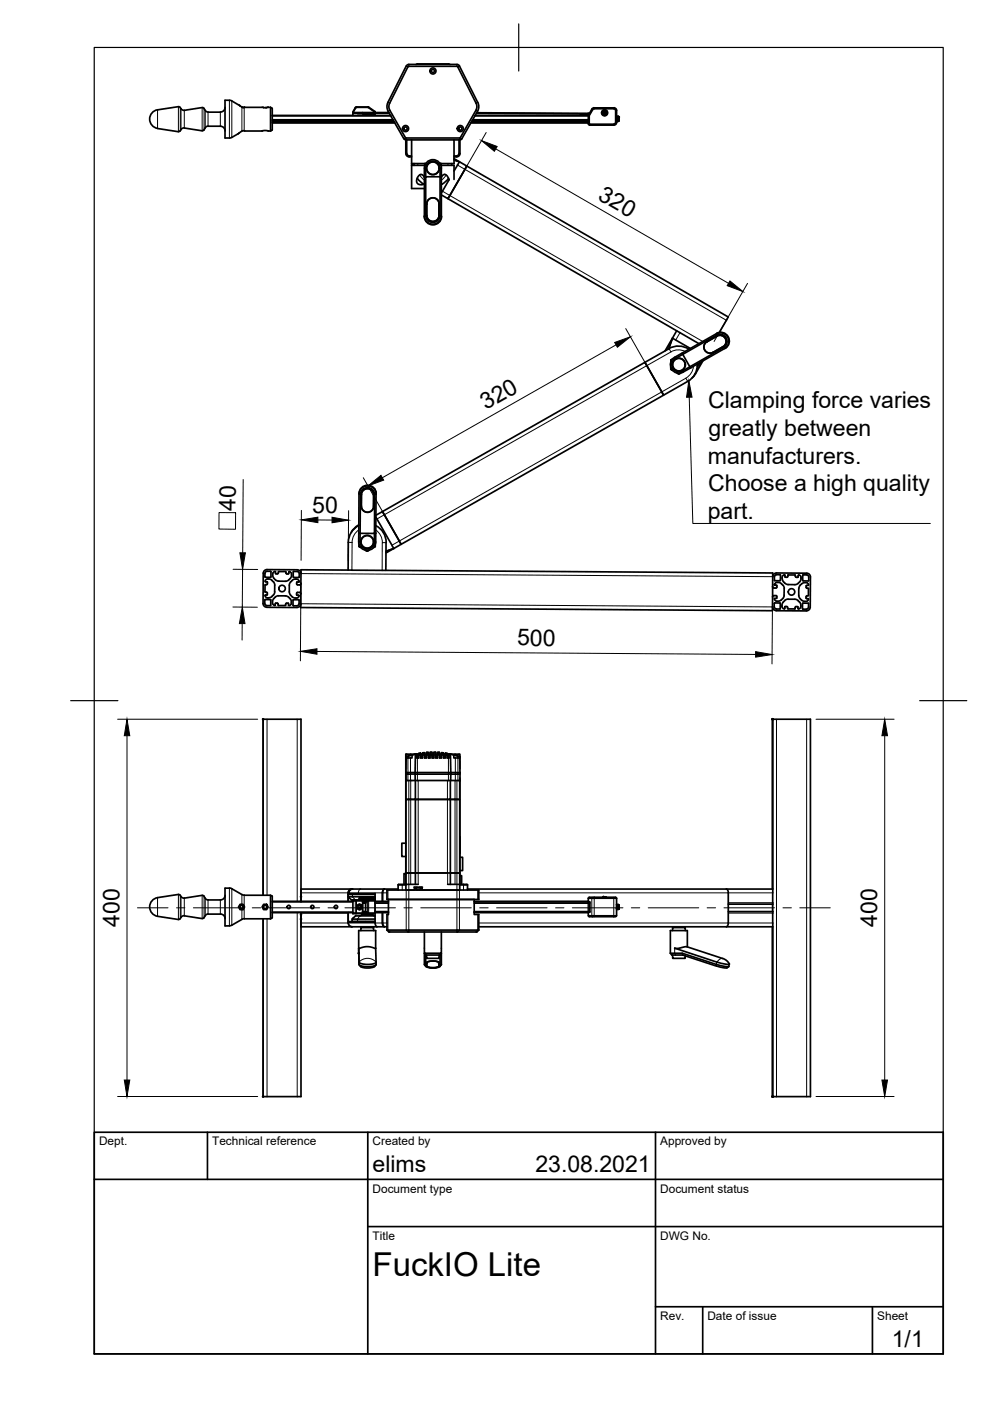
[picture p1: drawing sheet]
<svg xmlns="http://www.w3.org/2000/svg" width="210mm" height="297mm" viewBox="0 0 210 297" stroke-linecap="round" stroke-linejoin="round" font-family="sans-serif">
<!-- layer: Visible -->
<g fill="none" stroke="#000" stroke-width=".36">
<path d="M95.4 13.7h-7.2M33.4 27.2l4.4 .7M33.4 23.3a2 2 0 0 0-1.7 1.9 2 2 0 0 0 1.7 2M37.8 22.6l.4 .2a.82 .82 0 0 0 .9 .6l3.8-.6 .3 .1 .3 .5M37.8 22.6l-4.4 .7M43.5 23.4l.6 .4M43.5 27.1l-.3 .5-.3 .1-3.8-.6a.94 .94 0 0 0-1 .7l-.3 .1M44.1 26.8h2.6M44.1 23.8h2.6M44.1 26.7l-.6 .4M46.7 26.8a1.01 1.01 0 0 1 1 1M47.7 22.8a1.01 1.01 0 0 1-1 1"/>
<path d="M50.7 22.3l.2 .1-1.9-1.1h-1.3v8l1.5-.2M50.9 22.5l.4 .2M51.2 22.7h.1M51.3 22.7l.5 .1M51.8 22.8h-.1M51.8 22.7l4.1 .1M51.9 22.7h-.1M55.7 22.8h.2M55.9 22.8h.6M56.9 22.8h.5M56.9 22.7l-.2 .1M56.9 22.7l-.3 .1"/>
<path d="M57.4 22.8v5M57.4 22.8l.3 .2v4.6l-.3 .2M57.4 27.8l-5.9-.1-2.4 1.4M57.7 26.1h26M57.7 26h26M57.7 25.7h25.8M57.7 25.5h25.7M57.7 24.6h25.2M74.8 23.9h4.7M75.3 22.8l-.5 1.1M75.6 22.7h2.4M75.6 22.7l-.3 .1"/>
<path d="M76.9 23.9v.1h5.6M77.3 24.1l-.2 .1-.1-.2-1.2 .1-.1-.1h-.9v.5h-17.1M77.4 24.1h.1M77.5 24.1v.1l.3-.2 .3 .2v-.1M78 22.7h.2M78.2 22.7l1.3 .9M78.2 24.1l.1 .1 .3-.2 .3 .2 .1-.1M79.4 24h.1M79.4 24l-.1 .2-.3-.1M79.4 24l.1 .5h-4.7M79.5 23.6v.2l-1.4-1h-2.5l-.8 1.1M79.5 24.5h3.3"/>
<path d="M79.5 23.8v.1M79.5 23.9h3M85.6 29.4l-3.3-5.8-.3-1.1 .3-.8 3.8-7.7 .4-.3h10.6l.3 .3 3.9 7.7a1.92 1.92 0 0 1 0 1.9l-3.4 5.8M85.6 29.4l.5 .3h1.2M86 29.7v2.8a.73 .73 0 0 0 .8 .8h.5M86.2 29.7l.1 2.8v.3l.5 .2M86.8 33.1h.5M87.3 35.1v4.9h2.7M87.3 29.7h9v5h-3M87.3 29.7v5M87.3 35.1h2.8M87.4 34.7v.4"/>
<path d="M87.8 34.7v.4M88.5 37.8l.8 .9 .7 .4M90 37.6l-.5-.6h-.5l-.4 .5-.3 .7v.4l.3 .4 .5 .2 .7-.2M90.1 34.7v.4M90.3 34.7h-3v.4M93.5 34.7v.4h2.8v2.9M93.5 34.7v.4M93.6 37.6l.3-.5 .5-.1 .4 .3 .4 .8M93.6 35.7v1.8h-3.3v8.2a1.53 1.53 0 0 0 1.5 1.5 1.53 1.53 0 0 0 1.5-1.5v-10a1.51 1.51 0 0 0-1.5-1.6 1.51 1.51 0 0 0-1.5 1.6v1.8h-.3M93.6 37.5v8.5M93.6 35.7a1.81 1.81 0 0 0-1.8-1.8 1.81 1.81 0 0 0-1.8 1.8v10.3a1.81 1.81 0 0 0 1.8 1.7 1.81 1.81 0 0 0 1.8-1.8M93.7 39v.1"/>
<path d="M95.1 37.8l-.5 .6-1 .7M95.2 38l-1.6 2.9M95.8 34.7v.4M96.3 33.6l1.1 .7M96.3 33.9l1.1 .4M96.3 29.7h1.2M96.3 33.1h.5M97.3 29.7v2.8l-.2 .5h-.3M97.4 34.3l-1.1 2M97.4 34.3l1.6 .9-4 6.9-1.4-.8M97.5 29.3l-11.5-.1-3.3-5.8a1.59 1.59 0 0 1-.1-1.5l4-7.8h10.3l.2 .1 3.8 7.7a1.59 1.59 0 0 1 0 1.5l-3.4 5.9M97.9 29.4l-.4 .3v2.8a.69 .69 0 0 1-.7 .8h-.5"/>
<path d="M99.8 26.1h24.9M99.9 26h24.8M100.1 25.7h24.6M100.2 25.5h24.5M100.7 24.6h24M100.8 24.5h23.9v1.7l.2 .3h5.2a.6 .6 0 0 0 .6-.6M101 24l23.9 .2M101.1 23.9l23.6 .1M124.7 24h.1M124.7 24h.3M124.8 24.3h-1.8v.2M124.9 24.5l.1 1.8"/>
<path d="M125 26.3h5.1M125.6 23.3l-.7 1.2M125.7 23.3l.3-.2h4.1h.2l.2 .3M130.5 23.5v2.4l-.4 .4M130.7 24.9l.1 .7M130.7 23.5v2.4M130.7 23.4a.57 .57 0 0 0-.6-.5h-4.3l-1.1 1.6h.2M130.8 25.6l-.1 .1M130.8 24.7l.1 1M130.8 25.6h.1M130.8 25.6v-.9l.1 1M130.8 24.7l.1 .1"/>
<path d="M130.8 25.6l.1 .1M130.9 24.8l.1 .8M130.9 25.7h.1M130.9 24.8h.1M131 24.7v1M131 24.7h.1M131 25.6l-.1 .1M131 25.6h.1M131 24.7l-.1 .1M131 24.7l.1 1M131 24.7v.1M131 25.6v.1"/>
<path d="M131 24.8l.1 .8M131 25.7h.1M131 24.8l.1-.1 .1 .7v-.4M131.1 24.7l.1 .3M131.1 25.6v.1M131.1 25.6h.1M131.1 24.7l.1 .1M131.1 25.6l.1 .1M131.2 25.4v.3M131.2 24.8v.4v-.2M131.2 24.8h.1M131.2 24.8v.9"/>
<path d="M131.2 24.8v.3M90 45.8a1.81 1.81 0 0 0 1.8 1.7 1.81 1.81 0 0 0 1.8-1.7M90.5 43.2v2.5a1.3 1.3 0 0 0 1.3 1.3 1.3 1.3 0 0 0 1.3-1.3M90.5 43.2v2.5M90.5 43.2a1.3 1.3 0 0 1 1.3-1.3 1.3 1.3 0 0 1 1.3 1.3v2.5M90.5 43.3h.1M93.1 43.3h.1M137.1 77.5l-.4-.7-55.6 31.7 3.9 6.9 55.7-31.6-.4-.7M137.1 77.5l3.2 5.6M141.9 73.9a4 4 0 0 1 4.2 .1M141.9 73.9l-5.2 2.9 .4 .7M142.2 77.9v.4l.4 .2"/>
<path d="M142.2 76.3v.5M142.6 71.7l3.8 2.2M142.6 71.7l.9-1.6 4.7 2.8M142.6 76.1l-.4 .2M142.6 71.7l-1.6 2.7M142.6 71.7l-.8 2.3M143.2 76a1.51 1.51 0 0 0-.6 2.1 1.51 1.51 0 0 0 2.1 .5M143.5 70.1l-48.5-28 4-6.9 55.4 32-1.9 3.3M143.6 79.1l.3 .2 .4-.2-.4 .2-.3-.2M146.5 78l-.2-.2-1.6 .9M146.5 78l-1.7 .9M147.8 77.2a4 4 0 0 1-2 3.7l-5.1 2.9-.4-.7"/>
<path d="M148.6 76.7l-.8 1M149 76.5l-1.7 3-.5 .6M150 72.4h.1M151.3 74.7h.1M151.9 70.7a1.81 1.81 0 0 1 2.4 .8 1.81 1.81 0 0 1-.6 2.4M152 71.3l-2.1 1.2a1.3 1.3 0 0 0-.5 1.7 1.3 1.3 0 0 0 1.7 .5M152 71.2v.1M152 71.2a1.3 1.3 0 0 1 1.8 .5 1.3 1.3 0 0 1-.5 1.8l-2.2 1.2 2.2-1.2M153.4 73.7l-7.1 4.1-1.6-2.9a3.3 3.3 0 0 0-2.5 1.9 1.81 1.81 0 0 0 .6 1.9 1.81 1.81 0 0 0 2 .2M153.4 73.7a1.51 1.51 0 0 0 .6-2.1 1.51 1.51 0 0 0-2.1-.6l-8.7 5M153.6 73.9a1.79 1.79 0 0 0 .8-2.5 1.79 1.79 0 0 0-2.5-.6l-7.2 4.1M153.6 73.9l-7.1 4.1"/>
<path d="M76.1 111.3l-.8 .6-.8 1M76.1 111.4a4 4 0 0 0-2.2 3.6l-.1 5.9h.8h7.2l.1-5.9M76.1 104.6v8.4M76.1 115.5v.4l.4 .2M76.1 104.6a1.81 1.81 0 0 1 1.9-1.7 1.81 1.81 0 0 1 1.8 1.7M76.1 104.7a1.81 1.81 0 0 1 1.9-1.7 1.81 1.81 0 0 1 1.8 1.8M76.2 115.5v.4l.3 .2M76.3 113.1v1.8M76.6 104.8h.1M76.6 104.8v2.5M76.6 104.8a1.3 1.3 0 0 1 1.3-1.2 1.3 1.3 0 0 1 1.3 1.3M76.6 107.3a1.3 1.3 0 0 0 1.3 1.3 1.3 1.3 0 0 0 1.3-1.2"/>
<path d="M76.6 107.2h.1M76.7 104a1.52 1.52 0 0 1 1.7-.5 1.52 1.52 0 0 1 1 1.4v8.2h-3.1l.1-8.3zM78.2 116.7l-.3 .2-.4-.2 .4 .2 .3-.2M79.2 107.2h.1M79.2 104.8v2.6zM79.6 115.5v.4l-.4 .2 .3-.2v-.4M79.7 113.1a3.3 3.3 0 0 1-.6 3.1 1.81 1.81 0 0 1-1.9 .4 1.81 1.81 0 0 1-1.1-1.7v-1.9l.2 .1M79.7 113.1h-.3v1.8a1.51 1.51 0 0 1-1.6 1.5 1.51 1.51 0 0 1-1.5-1.5M79.7 111.4a4 4 0 0 1 2.2 3.6M79.7 109.6l3.8 6.7M79.7 109.2l1.4-.7 3.9 6.8v.1l-1.5 .9M79.7 104.6v8.5"/>
<path d="M83.5 116.3l-1.6 .9M83.5 116.3l-1.6 .6M56.2 122.3v-.7l.2-.4h1v1.2h-1.1M56.2 122.3l.1 .1M56.2 124.1v1.4l.3 .1M56.5 125.5l.2 .2M56.6 126.2h-.4a.46 .46 0 0 0 .5 .6M56.7 125.8l-.1 .3M56.7 123.8l-.5 .3M57.3 127.1l.1 1.3-1.1-.1-.2-.4 .1-.8h1.1M57.7 126.5l-.5 .2-.5 .1M57.7 123.1l.4 .4 .2 .5"/>
<path d="M57.7 123.1a.79 .79 0 0 0-.8-.4 .79 .79 0 0 0-.7 .6l.5 .1v.4M58.1 122.6l.3 .3M58.3 124.1l-.1 1.6-.6 .8M58.4 126.6a.97 .97 0 0 0-.6 .9 .97 .97 0 0 0 .5 .9M58.4 122.9l.7 .3h1.4l.7-.3M58.8 121.7l-.4-.1v-.4a.79 .79 0 0 0-.6 .6 .79 .79 0 0 0 .3 .8M59 121.3l-.2 .4M59.1 126.3l-.7 .3M59.1 126.3l1.7 .1 .4 .2M59.1 121.2h1.4l.1 .3M59.1 121.2l-.1 .1M60.6 128.1v.2"/>
<path d="M60.6 128.3l-.1 .1h-1.4l-.3-.5h-.4l-.1 .5M60.6 121.5l.2 .2M60.8 127.9h.3M60.8 127.9l-.2 .2M60.8 121.7h.3M61.1 127.9l.1 .5a.47 .47 0 0 0 .6-.5M61.1 121.7l.2-.5a.81 .81 0 0 1 .6 .6 .81 .81 0 0 1-.4 .9M61.2 126.6l.3 .3M61.3 125.5l.3 .7M61.5 126.9l.3 .7M61.5 122.7l-.3 .2M61.6 126.2l.3 .3"/>
<path d="M61.8 127.6v.3M61.9 126.5l.5 .3h.5M62.3 121.2h.9l.3 .4-.1 .8h-1.1M62.3 121.1l-.1 .1 .1 1.2M62.6 122.8a.58 .58 0 0 1 .8 .5M62.6 122.8l-.5 .1-.6 .7-.2 1.9M62.9 123.8l.2 .2M63 123.4h.3M63 123.4l-.1 .4M63.1 125.6h.4M63.1 125.6l-.2 .2v.3l.5 .2M63.3 127.2h-1.1v1.2h.8l.4-.2-.1-1"/>
<path d="M63.4 126.3h.1M63.4 126.3l-.3 .4-.2 .1M63.4 123.3h.1M63.4 123.3l-.1 .1M63.5 125.6l.3 .3M63.8 121.6a.79 .79 0 0 0-.8-.8h-6.4a.79 .79 0 0 0-.8 .8v6.4a.79 .79 0 0 0 .8 .7l6.4 .1a.83 .83 0 0 0 .8-.8M63.8 123.7l-.1 .3h-.6M63.8 121.6v6.4M73.8 120.9l-10-.1v.8M81.8 120.9l82 .6v.8M163.8 126.6v2.9l-100-.7v-.8M163.8 124.4l.3 .3h.4l.2-.2"/>
<path d="M163.8 128.7a.79 .79 0 0 0 .8 .8M163.8 122.3v4.3M163.9 122.3a.79 .79 0 0 1 .8-.8h6.3a.79 .79 0 0 1 .8 .8v6.4a.79 .79 0 0 1-.8 .8M164.1 126.3h.4M164.1 126.3l-.3 .3M164.1 127.9v.8M164.2 127.9h1.2M164.2 127h.1M164.2 127a.83 .83 0 0 0 1.5 .2M164.3 126.9h.3M164.3 126.9l-.1 .1M164.5 126.3l.2 .2"/>
<path d="M164.6 129.5h6.4M164.7 126.5l-.1 .4M164.7 124.2v.3M165 123.5a.48 .48 0 0 0-.6 0 .48 .48 0 0 0-.1 .6l.4 .1M165 123.5l.5 .1 .5 .5M165.4 127.9v1.2h-.8l-.4-.2v-.2M165.5 121.9h-1.1l-.2 .4v.8h1.2l.1-1.2M165.8 122.4v.2M165.8 122.6l.3 .8 .5 .4 1.9 .2M166 124.1l.3 .7-.1 1.4M166.3 126.2l-.2 .5-.4 .5M167 128.8v.2"/>
<path d="M167 128.8l-.2-.2h-.3l-.1 .4M167 129l.1 .1M167.1 127a1.29 1.29 0 0 0-1.1 2h.4M167.1 127l1.7 .1 .4 .2M167.1 121.9h1.4M167.1 121.9l-.3 .5-.3-.1-.1-.4a.46 .46 0 0 0-.6 .5M168.5 121.9l.2 .4 .4 .1 .2-.5a.79 .79 0 0 1 .6 .7 .79 .79 0 0 1-.4 .8M169.2 127.3l.5 .5 .1 .5M169.4 124.8v1.7l.2 .4M169.5 123.4l-.5 .4-.5 .2M169.8 128.4a.53 .53 0 0 1-.6 .7v-.5h-.4l-.3 .5h-1.4M170.2 129.2h.8"/>
<path d="M170.9 126.5v.3M170.9 124.2l.1 .5 .4 .1v1.4l-.5 .3M170.9 126.8l.1 .1M171 126.9l.4 .1a.79 .79 0 0 1-.7 .6 .79 .79 0 0 1-.8-.4l-.2-.3M171.3 127.9h-1.1l-.1 1.2h.2M171.3 124.1l-.4 .1M171.3 124.1h.1a.81 .81 0 0 0-.6-.6 .81 .81 0 0 0-.9 .3l-.4 .5-.1 .5M171.3 127.9l.1 .8-.2 .4h-.2M171.4 123.2v-1.1l-.4-.2h-.8v1.2l1.2 .1M88 159.9h-2v27.6M88.1 159.9l-.1 3.9h-2v.3h1M88.3 159.8l-2.1 .6"/>
<path d="M88.3 159.8l.1 .1M88.8 159.9h-.4v.8M88.8 159.8v.9M88.8 159.7v.4M88.9 159.7l-.1 .1M89.1 159.7h.1M89.1 159.7l.1 1M89.1 159.7h-.2M89.2 159.9h.4M89.6 159.7l-.1 1M89.6 159.6v.5M89.9 159.6l.1 .5"/>
<path d="M89.9 159.6l-.3 .1M90 159.8v.9M90 159.9h.4M90.7 159.5l.1 .1M90.7 159.5h.1M90.7 159.5h-.2M90.8 159.6v1.1M90.8 159.9h.4M91.6 159.9h.4M92.4 159.9h.4M92.8 159.6v1.1M92.9 159.5h.1"/>
<path d="M92.9 159.5l-.1 .1M92.9 159.5h.2M93.1 159.5l.1 .6M93.1 159.5l.1 1.2M93.2 159.9h.4M93.7 159.6h.1M93.7 159.6l-.2 1.1M93.7 159.6l.3 .1M93.9 159.6l.1 .5M94 159.7v1M94 159.9h.4M94.5 159.7h.1"/>
<path d="M94.5 159.7l-.2 1M94.5 159.7l.3 .1M94.7 159.7l.1 .4M94.8 159.8v.9M94.8 159.9h.4l-.1 .8M95.2 159.9l2.2 .5 .1 .3M95.5 159.9l.1 4.2M95.6 159.9h1.9v3.1M163.8 152.5v36M163.8 152.5h.1M163.8 152.5h8v80h-8v-36M86 178.8h-.8v2.8h.8"/>
<path d="M86.1 165.5v4h.6M86.1 165.5h.1M86.1 164.1v1.4M86.1 160.7v3.1M86.1 165.4v.1M86.1 165.5h2M86.1 160.4v.3M86.7 169.5h-.6v15.6h.6M86.7 169.5h.4M87.1 164.1h8M87.1 169.5h1.6M87.4 160v.7h-1.3"/>
<path d="M88.1 165.4v.1M88.1 165.5v4h-1M88.1 165.5h7.4M88.4 160.7h.4M88.4 160.3h.4M88.7 169.5h-.6v15.6h6.8M88.7 169.5h6.2M89.2 160.7h.4M89.2 160.3h.4M90 160.7h.4M90 160.3h.4M90.4 160.1v-.6l-.1 1.2"/>
<path d="M90.8 160.7h.4M90.8 160.3h.4M91.6 160.7h.4M91.6 160.1v-.6h-.4l-.1 1.2M91.6 160.1h-.1M91.6 160.1l.1 .6M91.6 160.3h.4M91.9 160.7l.2-1.2h.3v1.2M92.4 160.7h.4M92.4 160.3h.4M93.2 160.7h.4M93.2 160.3h.4"/>
<path d="M94 160.7h.4M94 160.3h.4M94.8 160.7h.4M94.8 160.3h.4M94.9 169.5h.6v15.6h1M95.1 164.1h.5M95.5 165.5v4h-.6M95.5 169.5h1.4M95.5 165.5h.1M95.5 165.5h2M95.6 165.4l-.1 .1M95.6 163.8h1.9"/>
<path d="M95.6 163.8h-7.6v1.7M95.6 164.1l-.1 1.4M95.6 163.8v.2M96.2 160v.7h1.3M96.9 169.5h.6v15.6h-.6M97.5 165.5v4h-.6M97.5 160.7v3.1M97.5 165.4v.1M97.5 177.4v3.6M97.5 164.9v22.6M97.5 163.8v.3h-1.9M97.5 164.1v1.4"/>
<path d="M33.4 194.3l4.4 .7M33.4 190.3a2 2 0 0 0-1.7 2 2 2 0 0 0 1.7 2M37.8 189.6l.4 .2a.82 .82 0 0 0 .9 .6l3.8-.6 .4 .2a.94 .94 0 0 0 .8 .8h2.6M37.8 189.6l-4.4 .7M38.4 194.5l.4-.3h.3l3.8 .5 .4-.2M38.4 194.5l-.3 .4h-.3M46.7 193.8h-2.6a.97 .97 0 0 0-.8 .8M46.7 193.8a1.01 1.01 0 0 1 1 1M47.7 189.8a1.01 1.01 0 0 1-1 1M48.6 188.3h-.9v8l1.3-.1 2.3-1.3M48.7 188.3l.5 .1 2.1 1.3M51.3 189.7l.5 .1h5.6l.3 .2v4.6l-.3 .2"/>
<path d="M55.8 189.8v-37.3h8v38.6v-.6M55.9 191.7h.6a.65 .65 0 0 1 0 1.2h-.6a.64 .64 0 0 1 0-1.2zM57.4 189.8v5M57.4 194.8h-5.6l-.5 .1M57.7 191.2h17.1M57.7 193.4h17.1M57.7 191.1h17.1M57.7 193.5h17.1M63.8 194.8v.1M63.8 193.9v.1M63.8 196.1v-.4v.8h10.9M63.8 190v.1"/>
<path d="M63.8 193.6v38.9h-8v-37.7M63.8 194v.5M73.8 189.3v1.8M73.8 193.5v2.2M73.8 189.3v.8h5.7M73.8 193.5v2.1M73.8 195.7a.79 .79 0 0 0 .8 .8M73.9 189.6h5.6M73.9 189.6v.1M74 189.3v.1M74 189.4l.1 .2M74.1 188.7l.5-.2a.83 .83 0 0 0-.8 .8z"/>
<path d="M74.7 194.9h4.8M74.7 196.5h5.2M74.7 195.3l.1 .1M74.8 188.5a.79 .79 0 0 0-.8 .8M74.8 191v2.6h4.7h-4.7M74.8 190.9h.1M74.8 193.7h.1M74.8 190.9h4.7l-4.7 .1zM75.6 192l.6-.3 .6 .3v.6l-.6 .3-.6-.3zM76.2 190.4h3.3h-3.3v.4M76.2 190.8h-1.7l-.7-.7v1M76.2 190.8h.2"/>
<path d="M76.5 192.1l-.3 .4 .1 .1M76.5 197.3v-.6h2.7v.6M76.7 196.5l-.2 .2M76.7 194h2.3M76.7 194l-.3 .2M76.7 193.7v.3M76.8 191.1h1.1M76.9 191.2l-.1 2.2M76.9 193.3l1 .1M76.9 193.3h.6M76.9 191.5h.6M76.9 191.2v.3"/>
<path d="M76.9 193.3h.1M77.1 190.4h.1M77.1 193.3h.1M77.1 191.2v.3M77.3 191.2v.3M77.3 193.3h.1M77.5 191.2v2.1M78.7 190.4h.1M79 194l.3 .2M79 193.7v.3M79.1 196.5l.1 .2M79.3 190.8h.2"/>
<path d="M79.5 190.6h-3.3l.3 .3M79.5 194.2h-4.1l-.7 .7v.4M79.5 195.4h-5.5l-.1 .2M79.5 189.4v6.3M79.5 191.2h2.9M79.5 193.4h2.9M79.5 191.1h2.9M79.5 193.5h2.9M79.5 190.7l-.3 .2M79.5 193.3h2.9M79.5 191.5h2.9M79.5 195.7l.2 .5 .2 .3"/>
<path d="M79.9 196.5h2.1M81.1 193.5v2.5l.4 .5M81.5 188.5l-.4 .5v2.1M82 188.7h19.5v2h-19.5zM82 197.2v-3.3h.4v-3.2h18.1v3.2h1v3.3M82 197.2l.4 .4h18.7l.4-.4M82 197.2h19.5M84.4 188.5h-20.6v.8v-.4M84.4 187.6h1.7M84.4 187.6v1.1M86 185.2h-.3v2.3M86 187.5l-1.6 .1"/>
<path d="M86 187.5h.1M86.1 187.5h2.6M86.1 187.5v1.2M86.1 188.7h1.7M86.7 185.1h-.6v2.4M86.7 185.1h.4M87.1 185.1h8.4M87.1 185.1h1v2.4M87.8 188.1h1.8M88 188.1v.6M88.2 188.3l.2 .4M88.4 188.1l-.2 .2"/>
<path d="M88.4 188.7h.2M88.5 188.7h.1M88.9 188.7h.2h-.1M89 188.1l.2 .2M89.2 188.3l-.2 .4M89.4 188.1v.6M89.6 188.7h7.8M90 197.6v4.5h3.6v-4.5M94.9 187.5h2.6M96.5 185.1h-1v2.4M96.5 185.1h.4M96.9 185.1h.6v2.4"/>
<path d="M97.5 187.6h1.6M97.5 187.5l1.6 .1M97.5 187.5v1.2M97.5 181.8h.6v2.8h-.6M97.5 185.7h.4v1.8M99.1 188.5h64.7v3.2M99.1 187.6v1.1M100.5 191.2h24.3M100.5 193.4h24.3M100.5 191.1h24.3M100.5 193.5h24.3M100.5 193.3h24.6"/>
<path d="M100.5 191.5h24.6M124.7 194.2h6l-.2 .2h-5.6zM124.7 193.5v.7M124.7 190.4v.7M124.7 191l.1 .2h.3M124.7 190.4h6M124.7 190.4l.2-.2h5.6l.2 .2M125.1 191.2v2.2M125.1 193.4h-.3l-.1 .2M128 190.2h-.1M128.4 190.2h-.5M128.4 190.2h.1"/>
<path d="M130.7 192.6v.1M130.7 192.2l.1 .5M130.7 190.4v3.8M130.7 191.8l.1 1M130.7 191.8h.1M130.7 192.7h.1M130.8 191.8l.1 1M130.8 191.8v.1M130.8 192.7v.1M130.8 191.9l.1 .8M130.8 192.8h.1M130.8 191.9h.1"/>
<path d="M130.9 191.9v.8M130.9 191.8l.1 1M130.9 191.8h.1M130.9 192.7v.1M130.9 192.7h.1M130.9 191.8v.1M130.9 191.8l.1 .1M130.9 192.7l.1 .1M131 191.9l.1 .8M131 192.8h.1M131 191.9h.1M131.1 191.8v1"/>
<path d="M131.1 191.8h.1M131.1 192.7l-.1 .1M131.1 192.7h.1M131.1 191.8l-.1 .1M131.1 191.8l.1 .9M131.1 192.7v.1M131.1 191.8v.1M131.1 191.9l.1 .8M131.1 192.8h.1M131.1 191.9h.1M131.2 191.9v.6M131.2 192.7v.1"/>
<path d="M131.2 191.9v.8M131.2 191.9h.1M142.6 197.3v-.6h2.7v.6M142.7 196.5l-.1 .2M145.1 196.5l.2 .2M154 188.5l.3 .2 .1 .6v6.4l-.1 .5-.3 .3M154.4 191.7h9.4M163.8 191.8v1.4M163.8 193.2l-9.4 .1M163.8 191.7v.1M163.8 193.3v3.2h-62.3M76.1 202.1h.1"/>
<path d="M76.1 202.1v2.4M76.1 204.5a3.6 3.6 0 0 0 3.7 0M76.2 204.6a2.45 2.45 0 0 0 2.7 .6l.8-.6M79.7 201l-1.6-.3-2 .3v3a3.6 3.6 0 0 0 3.7 0M79.7 201v-3.7h-3.6v4.8M79.7 201v3.5M90 204.5v.1M90 204.6l.3 .3M90.3 202.5v2.3a2.98 2.98 0 0 0 3 0v-2.3M90.3 202.5h3M90.3 202.5l-.3-.4v2.4M90.4 202.5v.7h2.7v-.7"/>
<path d="M90.5 204.3h.1M90.6 204l1.2-.2a1.36 1.36 0 0 1 1.3 .3v.7a2.6 2.6 0 0 1-2.6 0zM93.1 204.3h.1M93.3 202.5l.3-.4v2.4M93.5 204.6l-.2 .3M93.6 204.5v.1M142.1 202.1h2.6l.1 .4M142.1 202.1l.3 .4h2.4M142.6 202.5v.7h2.7v-.5M144.7 202.1l7.2 2.4M144.8 202.5l7.5 2.4 1.8 .3M145.7 200.8v-3.5h-3.6v4.8"/>
<path d="M151.9 204.5l1.7 .4h.9M153.2 203.2l-7.6-2.5-1.9 .4-.7-.1 9 3 1.8 .4h.8M153.3 203.2l.6 .4a1.11 1.11 0 0 1 .6 1.3M154.5 204.9l-.4 .3"/>
<circle cx="91.8" cy="15" r=".35"/>
<circle cx="91.8" cy="15" r=".65"/>
<circle cx="86" cy="27.3" r=".35"/>
<circle cx="86" cy="27.3" r=".65"/>
<circle cx="91.8" cy="35.7" r="1.32"/>
<circle cx="91.8" cy="35.7" r="1.39"/>
<circle cx="97.6" cy="27.3" r=".35"/>
<circle cx="97.6" cy="27.3" r=".65"/>
<circle cx="128.2" cy="23.9" r=".29"/>
<circle cx="128.2" cy="23.9" r=".5"/>
<circle cx="128.2" cy="23.9" r=".65"/>
<circle cx="128.2" cy="23.9" r=".54"/>
<circle cx="143.9" cy="77.3" r="1.32"/>
<circle cx="143.9" cy="77.3" r="1.39"/>
<circle cx="77.9" cy="114.9" r="1.32"/>
<circle cx="77.9" cy="114.9" r="1.39"/>
<circle cx="59.8" cy="124.8" r=".69"/>
<circle cx="167.8" cy="125.5" r=".69"/>
<circle cx="51.2" cy="192.3" r=".57"/>
<circle cx="51.2" cy="192.3" r=".35"/>
<circle cx="56.2" cy="192.3" r=".35"/>
<circle cx="61.2" cy="192.3" r=".35"/>
<circle cx="66.2" cy="192.3" r=".35"/>
<circle cx="71.2" cy="192.3" r=".35"/>
<circle cx="76.2" cy="192.3" r=".35"/>
</g>
<!-- layer: Visible Narrow -->
<g fill="none" stroke="#000" stroke-width=".21">
<path d="M86.1 14l.4 .2M86.7 13.7v.4M88.5 13.6l-.1 .1M88.5 13.6h.1M88.5 13.6l-.2 .1M95.1 13.6h-6.6l6.7 .1M95.1 13.6h.1M95.1 13.6l.2 .1M96.9 13.7v.4M97.4 14l-.4 .2M33.4 23.3v3.9M37.8 22.6v5.3"/>
<path d="M38.2 22.8v4.9M38.4 23.1v4.4M39.1 23.4v3.7M42.9 22.8v4.9M43.3 23v4.5M43.5 23.4v3.7M44.1 23.8v3M46.7 23.8v3M48.6 21.3v8M49.1 21.4v7.7M51.3 22.7v5.1M51.8 22.8v4.9"/>
<path d="M57.7 25.8h25.8M57.7 25.7h25.8M57.7 25.4h25.7M57.7 25.4h25.6M57.7 25.3h25.6M75.3 22.8l.1 .1M75.6 22.7v.1M78 22.7v.1M78.2 22.7l-.1 .1M82.3 21.7l.3 .2M82.7 23.4l-.4 .2M86 29.2l-.4 .2"/>
<path d="M86.1 29.3v.4M88.6 34.7v.4M89 37.1l1 1.1M90 35.7h.3M93.3 35.7h.3M94.6 37.1l-1 1.1M95 34.7v.4M96.3 33.8l.3 .2M96.3 34l1.1 .4M97 35l57 32.9M97.5 29.3v.4M97.6 29.2l.3 .2"/>
<path d="M100 25.8h24.7M100.1 25.7h24.6M100.2 25.4h24.5M100.2 25.3h24.5M100.9 23.4l.3 .2M101.3 21.7l-.4 .2M124.7 26.2h.2M125 26.3v.2M125.5 23.2l.1 .1M126 22.9v.2M130.1 22.9v.2M130.1 26.3v.2"/>
<path d="M130.5 23.5h.2M130.5 25.9h.2M90.3 45.7l-.3 .1M93.3 45.7l.3 .1M93.8 40.5l55.2 31.9M142.3 72.5l-1 1.7M142.6 71.7l-.7 2.2 .4 .7-62.4 35.4M143 75.8l.2 .2M144.2 70.5l-.9 1.6M144.7 78.7l.1 .2M145.3 74.5a3.2 3.2 0 0 0-3 .1M147 77.6a3.2 3.2 0 0 1-1.6 2.6"/>
<path d="M147.4 79.2h.1M148.4 76.9l-.6 .7M148.8 76.7l-1.1 1.9M151.9 70.8v.2M153.4 73.7l.2 .2M145.8 80.9l-.4-.7-62.3 35.4M73.9 115h.8l-.1 5.9M76 111.4h.1M76.1 114.9h.2M76.1 112.4a3.2 3.2 0 0 0-1.4 2.6M76.1 104.7l.3 .1M79.4 114.9h.3"/>
<path d="M79.7 112.4a3.2 3.2 0 0 1 1.4 2.6M79.7 104.8l-.3 .1M81.9 115h-.9v5.9M82.6 116.6l-.7 .5M83.4 116.2l-1.5 .6M63.8 128l100 .7M63.8 121.6l100 .7M55.8 152.5v37.3M56.6 152.5v37.3M63 152.5v38.6M86.2 159.9v.5M87.1 159.9v.2"/>
<path d="M88.3 159.9l-.9 .2M88.3 159.9h.1M88.3 159.8l.1 .9M88.4 159.9h-.1M88.5 159.9v.4M89.1 159.7l.1 .4M90.7 159.5v.5M91.2 159.5v.6M91.5 159.5l.1 1.2M92.1 159.5l-.1 .6M92.3 159.5l.1 .6M92.9 159.5l-.1 .5"/>
<path d="M93.7 159.6l-.1 .5M94.5 159.7l-.1 .4M95.1 159.9v.4M95.3 159.8v.1M95.3 159.9l.9 .2M95.3 159.9l-.1 .8M95.3 159.9h-.1M96.5 159.9v.2M97.3 159.9v.5M163.8 152.5v36M164.6 152.5v80M171 152.5v80"/>
<path d="M86.1 165.5h.4M86.5 160.7v4.8M86.6 160.3h.1M86.6 160.3v.4M86.6 160.3l-.5 .2M86.7 165.5v32.1M87 165.5h-.5M87 160.7v4.8M87.1 165.5v22M87.4 160.1l-.8 .2M88.5 165.5h-1.5M88.5 160.7v4.8"/>
<path d="M88.7 165.5v22M88.8 160.1v.6M88.8 160.1h.1M89.2 160.1v.6M89.2 160.1h.1M89.2 160.1h-.4M89.6 160.1v.6M89.6 160.1h.4v.6M89.7 160.1h-.1M90.4 160v.1M90.7 160l.1 .7M90.8 160h.1"/>
<path d="M90.8 160.1h-.3l-.1 .6M91.2 160.1h.1M91.2 160.1v.6M91.6 160.1h-.3M92 160.1h.1M92 160.1v.6M92.4 160.1v.6M92.4 160.1h-.3M92.8 160v.7M92.8 160h.1M92.9 160.1h.3M93.2 160.1v.6"/>
<path d="M93.2 160v.1M93.6 160.1v.6M93.7 160l-.1 .1M93.7 160.1h.3M94 160.1v.6M94 160.1h.1M94.4 160.1h.4M94.4 160.1v.6M94.8 160.1v.6M94.8 160.1h.1M94.9 165.5v19.6M95.1 165.5h-6.6"/>
<path d="M95.1 160.7v4.8M96.2 160.1l.8 .2M96.5 165.5v22M96.5 165.5h-1.4M96.5 160.7v3.1M96.5 164v1.5M96.9 165.5v32.1M97 160.3v.4M97 160.3l.5 .2M97.1 160.3h-.1M97.1 165.5h-.6M97.1 160.7v4.8"/>
<path d="M97.5 165.5h-.4M33.4 190.3v4M37.8 189.6v5.4M38.2 189.8v5M38.4 190.1v4.4M39.1 190.4v3.8M42.9 189.8v5M43.3 190v4.6M43.5 190.4v3.7M44.1 190.8v3M46.7 190.8v3M48.6 188.3v8"/>
<path d="M49.1 188.4v7.8M51.3 192.9v2M51.3 189.7v2M51.8 192.4v2.4M51.8 189.8v2.4M55.8 194.8v37.7M56.6 194.8v37.7M63 193.5v39M63.8 195.7h10.1M63.8 189.3h10M63.8 193.6h10M73.8 195.6h.1"/>
<path d="M73.8 189.7h.9M73.9 195.7a.79 .79 0 0 0 .8 .8M74 189.3h2v.1h-2M74 195.4l-.1 .2M74.8 189.6l-.1 .1M75.4 190.9v2.8M75.6 190.9v2.8M76.2 194.2l-.4 .7v.4h-1.1M76.4 188.5l-.3 .2-.1 .6h6M76.8 191.1h1.1v2.3h-1.1zM76.9 191.2v.3M76.9 193.3h.1"/>
<path d="M77 191.5v-.3v.3M77 193.3h.1M77.1 191.2v.3M77.1 193.3h.1M77.3 191.2v.3M77.3 193.3h.1M77.4 191.5v-.3v.3M77.4 193.3h.1M77.5 191.2v.3M77.5 193.3h.1M78 190.9v2.8M78.1 190.9v2.8"/>
<path d="M79.5 191v2.6M79.5 189.4h-3.5l.1 .2M79.5 195.3l-3.6 .1M79.5 195.6h-5.6v.1h8.1M79.5 189.7h-4.8v.4l.7 .7M82.3 188.7v2M82.3 193.9v3.3l.3 .4M85.3 187.5v1.2M86.1 188.7v8.5l.4 .4M87.8 188.1v.6M88.2 188.3h1M88.2 188.5h1"/>
<path d="M89.6 188.1v.6M94.9 185.1v2.4M97.4 188.7v8.5l-.4 .4M98.3 187.5v1.2M101.3 188.7v2M101.3 193.9v3.3l-.4 .4M101.5 195.7h62.3M101.5 189.3h62.3M124.7 191.5v1.8M125.1 191.2v2.2M125.6 190.2l-.1 .2v3.8l.1 .2M126 190.2v4.2"/>
<path d="M130.1 190.2v4.2M154.4 193.6h9.4M154.4 191.4h9.4M154.4 191.8h9.4M154.4 193.2h9.4M163.8 196.5v36M163.8 191.7v1.6M76.1 201v1.1M76.1 202.1h.1M79.7 204a2.46 2.46 0 0 0-3.6 0v.5M90 204.5l.3 .3M93.6 204.5l-.3 .3"/>
<path d="M143 201v1.1l.2 .4M153.3 203.2a1.38 1.38 0 0 0-1.4 1.6"/>
</g>
<!-- layer: Visible -->
<g fill="#000" stroke="#000" stroke-width=".21">
<circle cx="77" cy="24" r=".17"/>
<circle cx="77.1" cy="24.2" r=".17"/>
<circle cx="77.4" cy="24" r=".17"/>
<circle cx="77.5" cy="24.2" r=".17"/>
<circle cx="77.8" cy="24" r=".17"/>
<circle cx="77.9" cy="24.2" r=".17"/>
<circle cx="78.2" cy="24" r=".17"/>
<circle cx="78.6" cy="24" r=".17"/>
<circle cx="130.7" cy="24.8" r=".17"/>
<circle cx="130.7" cy="25.7" r=".17"/>
<circle cx="131.2" cy="24.8" r=".17"/>
<circle cx="164.2" cy="124" r=".17"/>
<circle cx="55.8" cy="152.5" r=".17"/>
<circle cx="89.1" cy="159.9" r=".17"/>
<circle cx="90.7" cy="159.9" r=".17"/>
<circle cx="92.8" cy="159.9" r=".17"/>
<circle cx="93.6" cy="159.9" r=".17"/>
<circle cx="94.4" cy="159.9" r=".17"/>
<circle cx="163.8" cy="152.5" r=".17"/>
<circle cx="97.5" cy="165.5" r=".17"/>
<circle cx="63.8" cy="191.1" r=".17"/>
<circle cx="63.8" cy="190.1" r=".17"/>
<circle cx="63.8" cy="194.9" r=".17"/>
<circle cx="63.8" cy="193.9" r=".17"/>
<circle cx="128" cy="190.2" r=".17"/>
<circle cx="128.4" cy="190.2" r=".17"/>
<circle cx="76.1" cy="202.1" r=".17"/>
<circle cx="90.5" cy="204.1" r=".17"/>
<circle cx="93.1" cy="204.1" r=".17"/>
<circle cx="55.8" cy="232.5" r=".17"/>
<circle cx="163.8" cy="232.5" r=".17"/>
</g>
<!-- layer: Visible Narrow -->
<g fill="#000" stroke="#000" stroke-width=".21">
<circle cx="63.8" cy="193.9" r=".08"/>
<circle cx="63.8" cy="196" r=".08"/>
<circle cx="63.8" cy="190" r=".08"/>
<circle cx="63.8" cy="190.8" r=".08"/>
<circle cx="63.8" cy="191.1" r=".08"/>
<circle cx="63.8" cy="194.2" r=".08"/>
<circle cx="63.8" cy="189" r=".08"/>
<circle cx="63.8" cy="194.9" r=".08"/>
</g>
<!-- layer: Border -->
<path d="M20 10.1h180v276.9h-180zM110 5.1v10M15 148.6h10M195 148.6h10" fill="none" stroke="#000" stroke-width=".25"/>
<!-- layer: TitleBlock -->
<path d="M20 240.1h180v46.9h-180zM20 250h180M44 240.1v9.9M78 240.1v46.9M139 240.1v46.9M78 260.1h122M139 277.1h61M149 277.1v9.9M185 277.1v9.9" fill="none" stroke="#000" stroke-width=".36"/>
<!-- layer: Dimensions -->
<g fill="none" stroke="#000" stroke-width=".21">
<path d="M103.1 28.1l-7.1 12.3M105.1 31.6l49.4 28.5M130.6 73.1l-49.5 28.2M132.7 69.7l7 12.3M158.5 60.1l-7.1 12.3M46.4 108.7h3.6l-.1 3.5h-3.5zM51.6 101.7l-.1 15.5M63.9 108.2l-.1 10.6M67.4 110.2l3 .1M73.9 108.3l-.1 10.6M77 101.3l7.1 12.4M49.4 128.7h5.2"/>
<path d="M49.4 120.7h5.2M51.4 132.2l-.1 3.5M51.4 120.7v8M63.8 123.6l-.1 16.5M67.2 138.1l93 .7M163.8 124.3l-.1 16.5M24.9 152.5h29.7M26.9 156v73M173 152.5h16.6M187.6 156v73M24.9 232.5h29.7M173 232.5h16.6"/>
</g>
<g fill="#000" stroke="#000" stroke-width=".21">
<path d="M102.1 29.8l3.3 1.3-.6 1zM154.8 59.6l2.7 2.2-3.3-1.2zM130.3 72.6l3.4-1.2-2.8 2.2zM50.9 117.2h1.1l-.6 3.5zM63.9 110.2l3.5-.5v1.1zM70.4 109.7l3.5 .6-3.5 .5zM78 103l2.8-2.2 .5 1zM51.4 128.7l.5 3.5h-1.1zM63.7 138.1l3.5-.6v1.2zM160.2 138.2l3.5 .6-3.5 .5zM26.9 152.5l.6 3.5h-1.1zM187.6 152.5l.6 3.5h-1.2z"/>
<path d="M26.4 229h1.1l-.6 3.5zM187 229h1.2l-.6 3.5z"/>
</g>
<!-- layer: Center Lines -->
<g fill="none" stroke="#000" stroke-width=".21">
<path d="M29.1 192.5h6.5M37.4 192.5h1.8M41 192.5h10.7M53.5 192.5h1.8M57.1 192.5h10.7M69.6 192.5h1.8M73.1 192.5h10.7M85.6 192.5h1.8M89.2 192.5h10.7M101.7 192.5h1.8M105.3 192.5h10.7M117.8 192.5h1.8"/>
<path d="M121.3 192.5h10.8M133.9 192.5h1.7M137.4 192.5h10.7M149.9 192.5h1.8M153.5 192.5h10.7M166 192.5h1.8M169.6 192.5h6.4"/>
</g>
<!-- layer: Annotations -->
<path d="M146 80.7l.7 3.5h-1.1z" fill="#000" stroke="#000" stroke-width=".21"/>
<path d="M146.1 84.2l.8 26.8h50.4" fill="none" stroke="#000" stroke-width=".21"/>
<text font-size="7" x="79" y="270.6">FuckIO Lite</text>
<g font-size="4.9">
<text x="126.5" y="42.1" transform="rotate(30 126.5 42.1)">320</text>
<text x="103" y="87" transform="rotate(-30 103 87)">320</text>
<text x="150.2" y="86.6">Clamping force varies</text>
<text x="150.2" y="92.4">greatly between</text>
<text x="150.1" y="98.3">manufacturers.</text>
<text x="150.2" y="104.2">Choose a high quality</text>
<text x="50" y="108.4" transform="rotate(-90 50 108.4)">40</text>
<text x="66.2" y="108.7">50</text>
<text x="150.1" y="110">part.</text>
<text x="109.6" y="136.8">500</text>
<text x="25.4" y="196.5" transform="rotate(-90 25.4 196.5)">400</text>
<text x="186" y="196.5" transform="rotate(-90 186 196.5)">400</text>
<text x="79" y="248.5">elims</text>
<text x="113.5" y="248.5">23.08.2021</text>
<text x="189.1" y="285.7">1/1</text>
</g>
<g font-size="2.5">
<text x="21" y="242.9">Dept.</text>
<text x="45" y="242.9">Technical reference</text>
<text x="79" y="242.9">Created by</text>
<text x="140" y="242.9">Approved by</text>
<text x="79" y="252.8">Document type</text>
<text x="140" y="252.8">Document status</text>
<text x="79" y="262.9">Title</text>
<text x="140" y="262.9">DWG No.</text>
<text x="140" y="279.9">Rev.</text>
<text x="150" y="279.9">Date of issue</text>
<text x="186" y="279.9">Sheet</text>
</g>
</svg>
